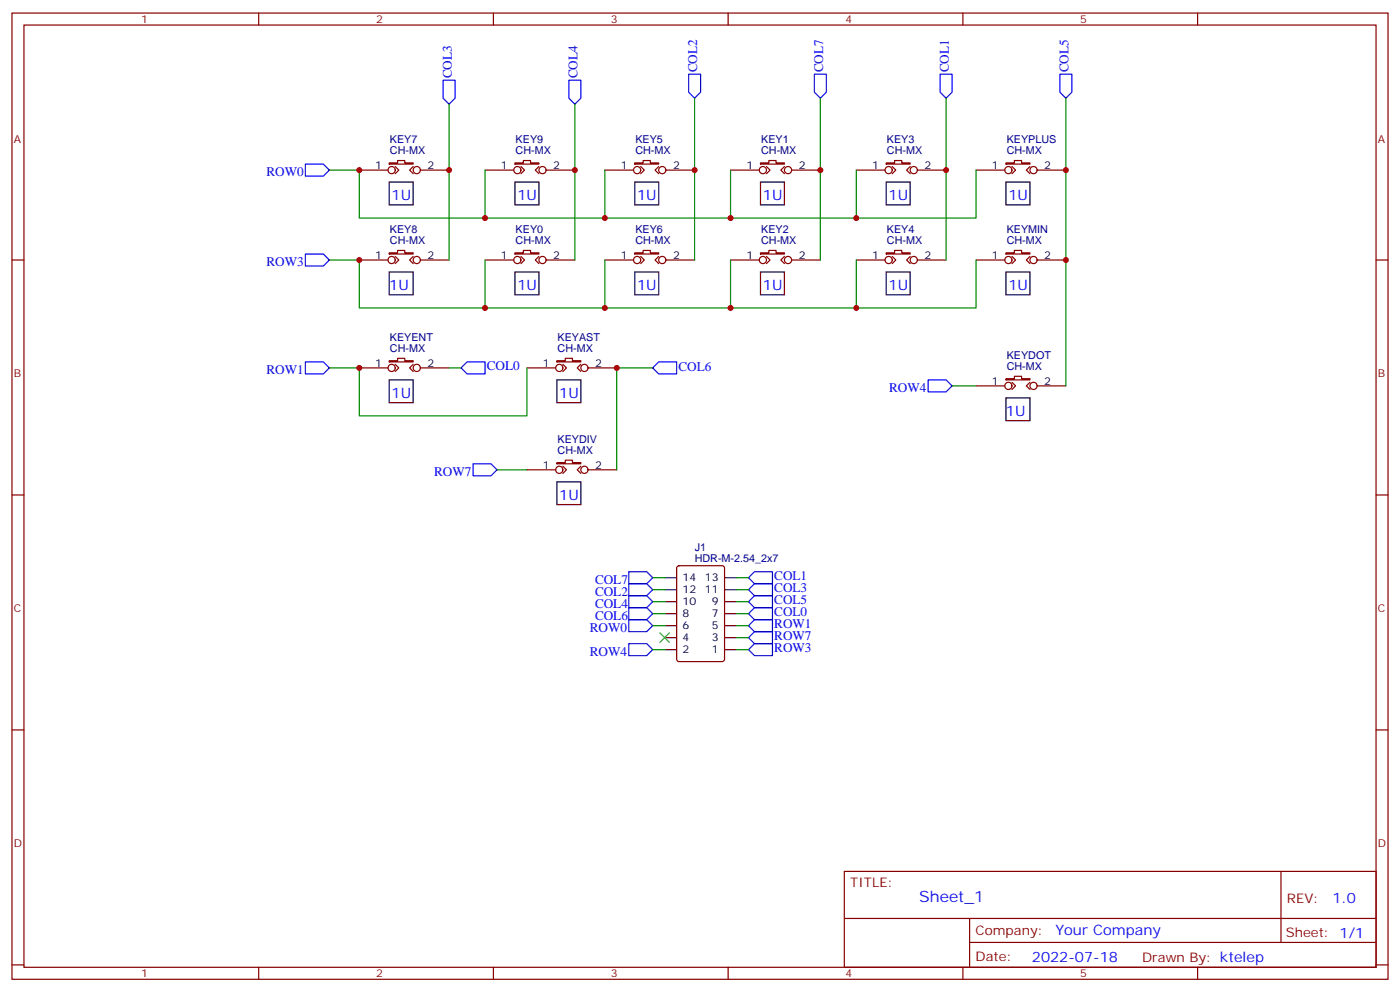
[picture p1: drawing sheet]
<svg xmlns="http://www.w3.org/2000/svg" width="412mm" height="292mm" viewBox="0 0 412 292" stroke-linecap="round" stroke-linejoin="round" font-family="sans-serif">
<g fill="none" stroke="#870000" stroke-width=".35">
<path d="M3.5 3.8h405.4v284.4h-405.4zM7.1 7.4h398.2v277.3h-398.2zM76.2 3.8v3.6M145.3 3.8v3.6M214.5 3.8v3.6M283.6 3.8v3.6M352.8 3.8v3.6M105.8 50.1h8.5M114.7 47.9h2.4v-.7h2.1v.7h2.5v.4h-7zM116.4 49l1.1 1.1-1.1 1M121.7 49l-1.1 1.1 1.1 1M123.8 50.1h8.5"/>
<path d="M142.9 50.1h8.4M151.7 47.9h2.5v-.7h2.1v.7h2.4v.4h-7zM153.5 49l1 1.1-1 1M158.7 49l-1 1.1 1 1M160.9 50.1h8.4M178.2 50.1h8.4M187 47.9h2.4v-.7h2.2v.7h2.4v.4h-7zM188.7 49l1.1 1.1-1.1 1M194 49l-1 1.1 1 1M196.1 50.1h8.5M215.2 50.1h8.5M224 47.9h2.5v-.7h2.1v.7h2.5v.4h-7.1z"/>
<path d="M225.8 49l1 1.1-1 1M231.1 49l-1.1 1.1 1.1 1M233.2 50.1h8.5M252.2 50.1h8.5M261.1 47.9h2.4v-.7h2.1v.7h2.5v.4h-7zM262.8 49l1.1 1.1-1.1 1M268.1 49l-1 1.1 1 1M270.2 50.1h8.5M287.5 50.1h8.5M296.3 47.9h2.5v-.7h2.1v.7h2.5v.4h-7.1zM298.1 49l1.1 1.1-1.1 1M303.4 49l-1.1 1.1 1.1 1"/>
<path d="M305.5 50.1h8.5M3.5 76.5h3.6M105.8 76.5h8.5M114.7 74.4h2.4v-.7h2.1v.7h2.5v.4h-7zM116.4 75.5l1.1 1-1.1 1.1M121.7 75.5l-1.1 1 1.1 1.1M123.8 76.5h8.5M142.9 76.5h8.4M151.7 74.4h2.5v-.7h2.1v.7h2.4v.4h-7zM153.5 75.5l1 1-1 1.1M158.7 75.5l-1 1 1 1.1M160.9 76.5h8.4"/>
<path d="M178.2 76.5h8.4M187 74.4h2.4v-.7h2.2v.7h2.4v.4h-7zM188.7 75.5l1.1 1-1.1 1.1M194 75.5l-1 1 1 1.1M196.1 76.5h8.5M215.2 76.5h8.5M224 74.4h2.5v-.7h2.1v.7h2.5v.4h-7.1zM225.8 75.5l1 1-1 1.1M231.1 75.5l-1.1 1 1.1 1.1M233.2 76.5h8.5M252.2 76.5h8.5M261.1 74.4h2.4v-.7h2.1v.7h2.5v.4h-7z"/>
<path d="M262.8 75.5l1.1 1-1.1 1.1M268.1 75.5l-1 1 1 1.1M270.2 76.5h8.5M287.5 76.5h8.5M296.3 74.4h2.5v-.7h2.1v.7h2.5v.4h-7.1zM298.1 75.5l1.1 1-1.1 1.1M303.4 75.5l-1.1 1 1.1 1.1M305.5 76.5h8.5M405.3 76.5h3.6M105.8 108.3h8.5M114.7 106.2h2.4v-.8h2.1v.8h2.5v.3h-7zM116.4 107.2l1.1 1.1-1.1 1"/>
<path d="M121.7 107.2l-1.1 1.1 1.1 1M123.8 108.3h8.5M155.2 108.3h8.5M164 106.2h2.5v-.8h2.1v.8h2.5v.3h-7.1zM165.8 107.2l1.1 1.1-1.1 1M171.1 107.2l-1.1 1.1 1.1 1M173.2 108.3h8.5M287.5 113.6h8.5M296.3 111.4h2.5v-.7h2.1v.7h2.5v.4h-7.1zM298.1 112.5l1.1 1.1-1.1 1M303.4 112.5l-1.1 1.1 1.1 1M305.5 113.6h8.5"/>
<path d="M155.2 138.3h8.5M164 136.1h2.5v-.7h2.1v.7h2.5v.4h-7.1zM165.8 137.2l1.1 1.1-1.1 1M171.1 137.2l-1.1 1.1 1.1 1M173.2 138.3h8.5M3.5 145.7h3.6M405.3 145.7h3.6M199.6 166.7l.4-.2h12.7l.7 .4v27.1l-.4 .6-13 .1-.6-.5-.1-27zM3.5 214.8h3.6M405.3 214.8h3.6M248.7 256.4h156.6v28.3h-156.6zM377.3 256.5v20.8"/>
<path d="M248.7 270.3h156.5M285.6 277.3h119.6M285.6 270.3v14.1M3.5 284h3.6M76.2 284.7v3.5M145.3 284.7v3.5M214.5 284.7v3.5M283.6 284.7v3.5M352.8 284.7v3.5M405.3 284h3.6"/>
<circle cx="115.4" cy="50.1" r="1.06"/>
<circle cx="122.8" cy="50.1" r="1.06"/>
<circle cx="152.4" cy="50.1" r="1.06"/>
<circle cx="159.8" cy="50.1" r="1.06"/>
<circle cx="187.7" cy="50.1" r="1.06"/>
<circle cx="195.1" cy="50.1" r="1.06"/>
<circle cx="224.7" cy="50.1" r="1.06"/>
<circle cx="232.1" cy="50.1" r="1.06"/>
<circle cx="261.8" cy="50.1" r="1.06"/>
<circle cx="269.2" cy="50.1" r="1.06"/>
<circle cx="297" cy="50.1" r="1.06"/>
<circle cx="304.4" cy="50.1" r="1.06"/>
<circle cx="115.4" cy="76.5" r="1.06"/>
<circle cx="122.8" cy="76.5" r="1.06"/>
<circle cx="152.4" cy="76.5" r="1.06"/>
<circle cx="159.8" cy="76.5" r="1.06"/>
<circle cx="187.7" cy="76.5" r="1.06"/>
<circle cx="195.1" cy="76.5" r="1.06"/>
<circle cx="224.7" cy="76.5" r="1.06"/>
<circle cx="232.1" cy="76.5" r="1.06"/>
<circle cx="261.8" cy="76.5" r="1.06"/>
<circle cx="269.2" cy="76.5" r="1.06"/>
<circle cx="297" cy="76.5" r="1.06"/>
<circle cx="304.4" cy="76.5" r="1.06"/>
<circle cx="115.4" cy="108.3" r="1.06"/>
<circle cx="122.8" cy="108.3" r="1.06"/>
<circle cx="164.7" cy="108.3" r="1.06"/>
<circle cx="172.2" cy="108.3" r="1.06"/>
<circle cx="297" cy="113.6" r="1.06"/>
<circle cx="304.4" cy="113.6" r="1.06"/>
<circle cx="164.7" cy="138.3" r="1.06"/>
<circle cx="172.2" cy="138.3" r="1.06"/>
</g>
<g fill="none" stroke="#00f" stroke-width=".35">
<path d="M130.5 23.6h3.6v5.3l-1.8 1.8-1.8-1.8zM167.6 23.6h3.5v5.3l-1.8 1.8-1.7-1.8zM202.8 21.8h3.6v5.3l-1.8 1.8-1.8-1.8zM239.9 21.8h3.5v5.3l-1.7 1.8-1.8-1.8zM276.9 21.8h3.6v5.3l-1.8 1.8-1.8-1.8zM312.2 21.8h3.5v5.3l-1.7 1.8-1.8-1.8zM90 48.3h5.2l1.8 1.8-1.8 1.7h-5.2zM90 74.8h5.2l1.8 1.7-1.8 1.8h-5.2zM90 106.5h5.2l1.8 1.8-1.8 1.7h-5.2zM135.8 108.3l1.8-1.8h5.3v3.5h-5.3zM192.3 108.3l1.7-1.8h5.3v3.5h-5.3zM273.4 111.8h5.3l1.8 1.8-1.8 1.7h-5.3z"/>
<path d="M139.3 136.5h5.3l1.8 1.8-1.8 1.7h-5.3zM185.2 171.8h5.3l1.8 1.7-1.8 1.8h-5.3zM185.2 175.3h5.3l1.8 1.8-1.8 1.7h-5.3zM185.2 178.8h5.3l1.8 1.8-1.8 1.8h-5.3zM185.2 168.2h5.3l1.8 1.8-1.8 1.8h-5.3zM220.5 170l1.7-1.8h5.3v3.6h-5.3zM220.5 173.5l1.7-1.7h5.3v3.5h-5.3zM220.5 177.1l1.7-1.8h5.3v3.5h-5.3zM185.2 182.4h5.3l1.8 1.7-1.8 1.8h-5.3zM185.2 189.4h5.3l1.8 1.8-1.8 1.7h-5.3zM220.5 184.1l1.7-1.7h5.3v3.5h-5.3zM220.5 187.6l1.7-1.7h5.3v3.5h-5.3z"/>
<path d="M220.5 180.6l1.7-1.8h5.3v3.6h-5.3zM222.2 189.4h5.3v3.5h-5.3l-1.7-1.7z"/>
</g>
<g fill="none" stroke="#000" stroke-width=".35">
<path d="M114.7 53.6h7v6.7h-7zM151.7 53.6h7v6.7h-7zM187 53.6h7v6.7h-7zM224 53.6h7.1v6.7h-7.1zM261.1 53.6h7v6.7h-7zM296.3 53.6h7.1v6.7h-7.1zM114.7 80h7v6.7h-7zM151.7 80h7v6.7h-7zM187 80h7v6.7h-7zM224 80h7.1v6.7h-7.1zM261.1 80h7v6.7h-7zM296.3 80h7.1v6.7h-7.1z"/>
<path d="M114.7 111.8h7v6.7h-7zM164 111.8h7.1v6.7h-7.1zM296.3 117.1h7.1v6.7h-7.1zM164 141.8h7.1v6.7h-7.1zM195.8 177.1h3.5M195.8 173.5h3.5M195.8 170h3.5M213.4 177.1h3.6M213.4 173.5h3.6M213.4 170h3.6M195.8 191.2h3.5M195.8 187.6h3.5"/>
<path d="M195.8 184.1h3.5M195.8 180.6h3.5M213.4 191.2h3.6M213.4 187.6h3.6M213.4 184.1h3.6M213.4 180.6h3.6"/>
</g>
<g fill="none" stroke="#008700" stroke-width=".35">
<path d="M132.3 30.7v45.8M169.3 30.7v45.8M204.6 28.9v47.6M241.7 28.9v47.6M278.7 28.9v47.6M314 28.9v84.7M97 50.1h8.8v14.1h181.7v-14.1M142.9 50.1v14.1M178.2 50.1v14.1M215.2 50.1v14.1M252.2 50.1v14.1M97 76.5h8.8v14.1h181.7v-14.1"/>
<path d="M142.9 76.5v14.1M178.2 76.5v14.1M215.2 76.5v14.1M252.2 76.5v14.1M97 108.3h8.8v14.1h49.4v-14.1M132.3 108.3h3.5M192.3 108.3h-10.6v30M280.5 113.6h7M146.4 138.3h8.8M192.3 177.1h3.5M192.3 173.5h3.5M192.3 170h3.5"/>
<path d="M217 177.1h3.5M217 173.5h3.5M217 170h3.5M192.3 191.2h3.5M192.3 184.1h3.5M192.3 180.6h3.5M217 191.2h3.5M217 184.1h3.5M217 180.6h3.5M217 187.6h3.5"/>
</g>
<path d="M194.4 186.2l2.8 2.9M197.2 186.2l-2.8 2.9" fill="none" stroke="#3c3" stroke-width=".35"/>
<g fill="#c00">
<circle cx="105.8" cy="50.1" r=".88"/>
<circle cx="252.2" cy="64.2" r=".88"/>
<circle cx="215.2" cy="64.2" r=".88"/>
<circle cx="178.2" cy="64.2" r=".88"/>
<circle cx="142.9" cy="64.2" r=".88"/>
<circle cx="105.8" cy="76.5" r=".88"/>
<circle cx="252.2" cy="90.6" r=".88"/>
<circle cx="215.2" cy="90.6" r=".88"/>
<circle cx="178.2" cy="90.6" r=".88"/>
<circle cx="142.9" cy="90.6" r=".88"/>
<circle cx="105.8" cy="108.3" r=".88"/>
<circle cx="278.7" cy="50.1" r=".88"/>
<circle cx="204.6" cy="50.1" r=".88"/>
<circle cx="132.3" cy="50.1" r=".88"/>
<circle cx="169.3" cy="50.1" r=".88"/>
<circle cx="314" cy="50.1" r=".88"/>
<circle cx="314" cy="76.5" r=".88"/>
<circle cx="181.7" cy="108.3" r=".88"/>
<circle cx="241.7" cy="50.1" r=".88"/>
</g>
<text font-size="4.6" fill="#00f" x="270.8" y="265.5">Sheet_1</text>
<g font-size="4.2" fill="#00f">
<text x="115.4" y="58.9">1U</text>
<text x="152.4" y="58.9">1U</text>
<text x="187.7" y="58.9">1U</text>
<text x="224.7" y="58.9">1U</text>
<text x="261.8" y="58.9">1U</text>
<text x="297" y="58.9">1U</text>
<text x="114.7" y="85.3">1U</text>
<text x="152.4" y="85.3">1U</text>
<text x="187.7" y="85.3">1U</text>
<text x="224.7" y="85.3">1U</text>
<text x="261.8" y="85.3">1U</text>
<text x="297" y="85.3">1U</text>
<text x="115.4" y="117.1">1U</text>
<text x="164.7" y="117.1">1U</text>
<text x="296.3" y="122.4">1U</text>
<text x="164.7" y="147.1">1U</text>
<text x="392.5" y="265.7">1.0</text>
<text x="310.9" y="275.3">Your Company</text>
<text x="304" y="283.1">2022-07-18</text>
</g>
<g font-size="3.9" fill="#00f">
<text x="133.1" y="23.1" transform="rotate(-90 133.1 23.1)">COL3</text>
<text x="170.1" y="23.1" transform="rotate(-90 170.1 23.1)">COL4</text>
<text x="205.4" y="21.3" transform="rotate(-90 205.4 21.3)">COL2</text>
<text x="242.4" y="21.3" transform="rotate(-90 242.4 21.3)">COL7</text>
<text x="279.5" y="21.3" transform="rotate(-90 279.5 21.3)">COL1</text>
<text x="314.8" y="21.3" transform="rotate(-90 314.8 21.3)">COL5</text>
<text x="78.5" y="51.8">ROW0</text>
<text x="78.5" y="78.3">ROW3</text>
<text x="78.5" y="110">ROW1</text>
<text x="143.4" y="109">COL0</text>
<text x="199.8" y="109">COL6</text>
<text x="261.9" y="115.3">ROW4</text>
<text x="127.9" y="140">ROW7</text>
<text x="175.3" y="171.8">COL7</text>
<text x="228.1" y="170.8">COL1</text>
<text x="175.3" y="175.3">COL2</text>
<text x="175.3" y="178.8">COL4</text>
<text x="228.1" y="174.3">COL3</text>
<text x="228.1" y="177.8">COL5</text>
<text x="173.7" y="185.9">ROW0</text>
<text x="175.3" y="182.4">COL6</text>
<text x="228.1" y="184.9">ROW1</text>
<text x="228.1" y="181.3">COL0</text>
<text x="228.1" y="191.9">ROW3</text>
<text x="228.1" y="188.4">ROW7</text>
<text x="173.7" y="192.9">ROW4</text>
</g>
<g font-size="3.9" fill="#800">
<text x="250.5" y="261">TITLE:</text>
<text x="379.1" y="265.7">REV:</text>
<text x="287.4" y="275.2">Company:</text>
<text x="378.7" y="275.8">Sheet: 1/1</text>
<text x="287.4" y="282.9">Date:</text>
<text x="336.4" y="283">Drawn By: ktelep</text>
</g>
<g font-size="3.2" fill="#800">
<text x="41.6" y="6.8">1</text>
<text x="110.8" y="6.8">2</text>
<text x="179.9" y="6.8">3</text>
<text x="249.1" y="6.8">4</text>
<text x="318.2" y="6.8">5</text>
<text x="4.1" y="41.9">A</text>
<text x="405.9" y="41.9">A</text>
<text x="4.1" y="111.1">B</text>
<text x="405.9" y="111.1">B</text>
<text x="4.1" y="180.2">C</text>
<text x="405.9" y="180.2">C</text>
<text x="4.1" y="249.4">D</text>
<text x="405.9" y="249.4">D</text>
<text x="41.6" y="287.7">1</text>
<text x="110.8" y="287.7">2</text>
<text x="179.9" y="287.7">3</text>
<text x="249.1" y="287.7">4</text>
<text x="318.2" y="287.7">5</text>
</g>
<g font-size="3.2" fill="#000080">
<text x="114.9" y="45.4">CH-MX</text>
<text x="114.9" y="42.1">KEY7</text>
<text x="151.9" y="45.4">CH-MX</text>
<text x="151.9" y="42.1">KEY9</text>
<text x="187.2" y="45.4">CH-MX</text>
<text x="187.2" y="42.1">KEY5</text>
<text x="224.2" y="45.4">CH-MX</text>
<text x="224.2" y="42.1">KEY1</text>
<text x="261.3" y="45.4">CH-MX</text>
<text x="261.3" y="42.1">KEY3</text>
<text x="296.5" y="45.4">CH-MX</text>
<text x="296.5" y="42.1">KEYPLUS</text>
<text x="114.9" y="71.8">CH-MX</text>
<text x="114.9" y="68.6">KEY8</text>
<text x="151.9" y="71.8">CH-MX</text>
<text x="151.9" y="68.6">KEY0</text>
<text x="187.2" y="71.8">CH-MX</text>
<text x="187.2" y="68.6">KEY6</text>
<text x="224.2" y="71.8">CH-MX</text>
<text x="224.2" y="68.6">KEY2</text>
<text x="261.3" y="71.8">CH-MX</text>
<text x="261.3" y="68.6">KEY4</text>
<text x="296.5" y="71.8">CH-MX</text>
<text x="296.5" y="68.6">KEYMIN</text>
<text x="114.9" y="100.4">KEYENT</text>
<text x="164.2" y="100.4">KEYAST</text>
<text x="114.9" y="103.6">CH-MX</text>
<text x="164.2" y="103.6">CH-MX</text>
<text x="296.5" y="105.6">KEYDOT</text>
<text x="296.5" y="108.9">CH-MX</text>
<text x="164.2" y="130.3">KEYDIV</text>
<text x="164.2" y="133.6">CH-MX</text>
<text x="204.6" y="165.4">HDR-M-2.54_2x7</text>
<text x="204.6" y="162.2">J1</text>
</g>
<g font-size="3.2">
<text x="110.5" y="49.7">1</text>
<text x="125.9" y="49.7">2</text>
<text x="147.6" y="49.7">1</text>
<text x="163" y="49.7">2</text>
<text x="182.8" y="49.7">1</text>
<text x="198.3" y="49.7">2</text>
<text x="219.9" y="49.7">1</text>
<text x="235.3" y="49.7">2</text>
<text x="256.9" y="49.7">1</text>
<text x="272.3" y="49.7">2</text>
<text x="292.2" y="49.7">1</text>
<text x="307.6" y="49.7">2</text>
<text x="110.5" y="76.2">1</text>
<text x="125.9" y="76.2">2</text>
<text x="147.6" y="76.2">1</text>
<text x="163" y="76.2">2</text>
<text x="182.8" y="76.2">1</text>
<text x="198.3" y="76.2">2</text>
<text x="219.9" y="76.2">1</text>
<text x="235.3" y="76.2">2</text>
<text x="256.9" y="76.2">1</text>
<text x="272.3" y="76.2">2</text>
<text x="292.2" y="76.2">1</text>
<text x="307.6" y="76.2">2</text>
<text x="110.5" y="107.9">1</text>
<text x="125.9" y="107.9">2</text>
<text x="159.9" y="107.9">1</text>
<text x="175.3" y="107.9">2</text>
<text x="292.2" y="113.2">1</text>
<text x="307.6" y="113.2">2</text>
<text x="159.9" y="137.9">1</text>
<text x="175.3" y="137.9">2</text>
<text x="201.1" y="171.1">14</text>
<text x="207.6" y="171.1">13</text>
<text x="201.1" y="178.1">10</text>
<text x="201.1" y="174.6">12</text>
<text x="207.6" y="174.6">11</text>
<text x="209.6" y="178.1">9</text>
<text x="201.1" y="185.2">6</text>
<text x="201.1" y="181.6">8</text>
<text x="209.6" y="185.2">5</text>
<text x="209.6" y="181.6">7</text>
<text x="201.1" y="188.7">4</text>
<text x="209.6" y="188.7">3</text>
<text x="201.1" y="192.2">2</text>
<text x="209.6" y="192.2">1</text>
</g>
</svg>
